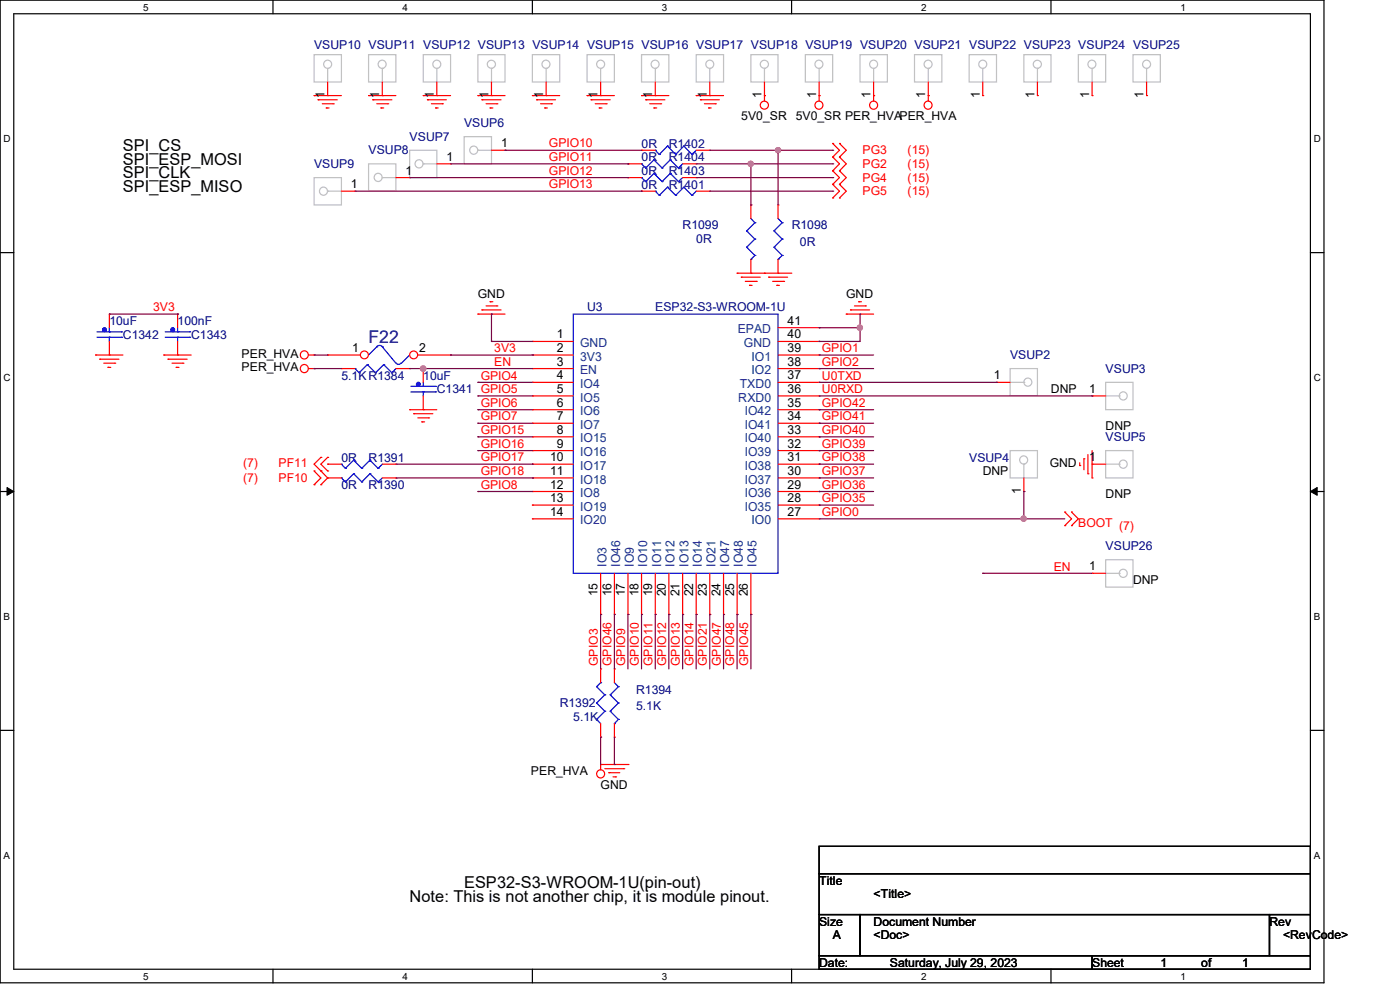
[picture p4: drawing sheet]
<svg xmlns="http://www.w3.org/2000/svg" width="297mm" height="210mm" viewBox="0 0 297 210" stroke-linecap="round" stroke-linejoin="round" font-family="sans-serif">
<path d="M0 0h280.9v208.5h-280.9zM2.9 2.9h275.1v202.7h-275.1z" fill="none" stroke="#000" stroke-width=".25"/>
<g fill="#fff">
<path d="M30.4 .3h1.1v2.4h-1.1z"/>
<path d="M30.4 205.9h1.1v2.3h-1.1z"/>
</g>
<path d="M57.9 0v2.9M57.9 205.6v2.9" fill="none" stroke="#000" stroke-width=".25"/>
<g fill="#fff">
<path d="M85.4 .3h1.1v2.4h-1.1z"/>
<path d="M85.4 205.9h1.1v2.3h-1.1z"/>
</g>
<path d="M112.9 0v2.9M112.9 205.6v2.9" fill="none" stroke="#000" stroke-width=".25"/>
<g fill="#fff">
<path d="M140.4 .3h1.2v2.4h-1.2z"/>
<path d="M140.4 205.9h1.2v2.3h-1.2z"/>
</g>
<path d="M167.9 0v2.9M167.9 205.6v2.9" fill="none" stroke="#000" stroke-width=".25"/>
<g fill="#fff">
<path d="M195.4 .3h1.2v2.4h-1.2z"/>
<path d="M195.4 205.9h1.2v2.3h-1.2z"/>
</g>
<path d="M223 0v2.9M223 205.6v2.9" fill="none" stroke="#000" stroke-width=".25"/>
<g fill="#fff">
<path d="M250.4 .3h1.2v2.4h-1.2z"/>
<path d="M250.4 205.9h1.2v2.3h-1.2z"/>
<path d="M.8 28.2h1.4v2.4h-1.4z"/>
<path d="M278.7 28.2h1.5v2.4h-1.5z"/>
<path d="M.8 78.9h1.4v2.3h-1.4z"/>
<path d="M278.7 78.9h1.5v2.3h-1.5z"/>
</g>
<path d="M0 53.6h2.9M278 53.6h2.9" fill="none" stroke="#000" stroke-width=".25"/>
<g fill="#fff">
<path d="M.8 129.6h1.3v2.3h-1.3z"/>
<path d="M278.7 129.6h1.4v2.3h-1.4z"/>
</g>
<path d="M0 104.3h2.9M278 104.3h2.9" fill="none" stroke="#000" stroke-width=".25"/>
<path d="M1.5 103.4l1.4 .9-1.4 .8zM278 104.3l1.4-.9v1.7z" fill="#000" stroke="#000" stroke-width=".21"/>
<g fill="#fff">
<path d="M.8 180.3h1.3v2.3h-1.3z"/>
<path d="M278.7 180.3h1.4v2.3h-1.4z"/>
</g>
<path d="M0 154.9h2.9M278 154.9h2.9M173.8 179.5h104.2v5.8h-104.2zM173.8 185.3h104.2v8.7h-104.2zM173.8 194h8.7v8.7h-8.7zM182.5 194h86.8v8.7h-86.8zM269.3 194h8.7v8.7h-8.7zM173.8 202.7h57.9v2.9h-57.9zM231.7 202.7h46.3v2.9h-46.3z" fill="none" stroke="#000" stroke-width=".25"/>
<g fill="none" stroke="#f00" stroke-width=".25">
<path d="M69.5 17.4v2.9M81.1 17.4v2.9M162.2 17.4v4.1M173.8 17.4v4.1M208.5 17.4v2.9M66.6 20.3h.1M66.6 20.3h5.8M67.5 21.2h.1M67.5 21.2h4M68.4 22h2.3M69.2 22.9h.1M69.2 22.9h.6"/>
<path d="M69.5 20.3h.1M70.7 22h.1M78.2 20.3h.1M78.2 20.3h5.8M79.1 21.2h.1M79.1 21.2h4M79.9 22h2.4M80.8 22.9h.1M80.8 22.9h.6M81.1 20.3h.1M82.3 22h.1M89.8 20.3h.1"/>
<path d="M89.8 20.3h5.8M90.7 21.2h.1M90.7 21.2h4M91.5 22h2.4M92.4 22.9h.1M92.4 22.9h.6M93.9 22h.1M101.4 20.3h.1M101.4 20.3h5.7M102.2 21.2h.1M102.2 21.2h4.1M103.1 22h2.3"/>
<path d="M104 22.9h.1M104 22.9h.6M105.4 22h.1M112.9 20.3h.1M112.9 20.3h5.8M113.8 21.2h.1M113.8 21.2h4.1M114.7 22h2.3M115.6 22.9h.1M115.6 22.9h.5M117 22h.1M124.5 20.3h.1"/>
<path d="M124.5 20.3h5.8M125.4 21.2h.1M125.4 21.2h4.1M126.3 22h2.3M127.1 22.9h.1M127.1 22.9h.6M128.6 22h.1M133.2 34.8h.1M133.2 34.8h2.9M136.1 20.3h.1M136.1 20.3h5.8M137 21.2h.1"/>
<path d="M137 21.2h4.1M137.8 22h2.4M138.7 22.9h.1M138.7 22.9h.6M140.2 22h.1M144.8 34.8h2.9M147.7 20.3h.1M147.7 34.8h.1M147.7 20.3h5.8M148.6 21.2h.1M148.6 21.2h4M149.4 22h2.4"/>
<path d="M150.3 22.9h.1M150.3 22.9h.6M151.8 22h.1M162.2 20.3h.1M173.8 20.3h.1M176.7 33.3h.1M176.7 30.4h.1M176.7 36.2h.1M176.7 39.1h.1M176.7 30.4l1.4 1.5-1.4 1.4M176.7 33.3l1.4 1.5-1.4 1.4M176.7 36.2l1.4 1.5-1.4 1.4"/>
<path d="M176.7 39.1l1.4 1.5-1.4 1.4M178.1 30.4h.1M178.1 33.3h.1M178.1 36.2h.1M178.1 39.1h.1M178.1 30.4l1.4 1.5-1.4 1.4M178.1 33.3l1.4 1.5-1.4 1.4M178.1 36.2l1.4 1.5-1.4 1.4M178.1 39.1l1.4 1.5-1.4 1.4M185.3 20.3h.1M185.3 20.3v1.2M196.9 20.3h.1"/>
<path d="M196.9 20.3v1.2M208.5 20.3h.1M156.4 58h.1M156.4 58h11.6M157.3 58.8h.1M157.3 58.8h4M158.1 59.7h2.3M160.4 59.7h.1M162.2 58h.1M163.1 58.8h.1M163.1 58.8h4M163.9 59.7h2.3"/>
<path d="M166.2 59.7h.1M176.7 42h.1M178.1 42h.1M20.3 75.3h.1M20.3 75.3h5.8M21.2 76.2h.1M21.2 76.2h4M22 77h2.3M22.9 77.9h.1M22.9 77.9h.6M24.3 77h.1M34.8 75.3h.1"/>
<path d="M34.8 75.3h5.8M35.6 76.2h.1M35.6 76.2h4.1M36.5 77h2.3M37.4 77.9h.1M37.4 77.9h.6M38.8 77h.1M65.4 75.3h1.2M65.4 78.2h1.2M66.6 75.3h.1M66.6 78.2h.1M72.4 78.2h.1"/>
<path d="M72.4 78.2h2.9M84 78.2h2.9M86.9 78.2h.1M101.4 66.6h.1M101.4 66.6h5.7M102.2 65.7h.1M102.2 65.7h4.1M103.1 64.9h2.3M104 64h.1M104 64h.6M105.4 64.9h.1M159 60.5h.1"/>
<path d="M159 60.5h.6M164.8 60.5h.1M164.8 60.5h.6M179.5 66.6h.1M179.5 66.6h5.8M180.4 65.7h.1M180.4 65.7h4.1M181.3 64.9h2.3M182.2 64h.1M182.2 64h.6M183.6 64.9h.1M66.6 99.9h.1"/>
<path d="M66.6 99.9l1.5 1.5-1.5 1.4M68.1 99.9h.1M68.1 97h.1M68.1 99.9l1.4 1.5M68.1 97l-1.5 1.5 1.5 1.4M69.5 97h.1M69.5 99.9h.1M69.5 97l-1.4 1.5 1.4 1.4M86.9 86.9h.1M86.9 86.9h5.8M87.8 87.8h.1M87.8 87.8h4"/>
<path d="M88.6 88.6h2.3M89.5 89.5h.1M89.5 89.5h.6M90.9 88.6h.1M229.1 98.8h.1M229.1 98.2v.6M230 97.3h.1M230 97.3v2.4M230.8 96.4v4.1M231.7 95.6v5.8M66.6 102.8h.1M68.1 102.8h.1"/>
<path d="M69.5 101.4h.1M69.5 101.4l-1.4 1.4M69.5 101.4h2.9M81.1 101.4h2.9M84 101.4h.1M225.9 111.5h.1M225.9 108.6h.1M225.9 108.6l1.4 1.5-1.4 1.4M227.3 111.5h.1M227.3 108.6h.1M227.3 108.6l1.5 1.5-1.5 1.4M230.8 100.5h.1"/>
<path d="M231.7 101.4h.1M231.7 121.6h.1M231.7 121.6h2.9M127.4 162.2h.1M127.4 162.2v1.1M127.4 162.2h5.8M128.3 163.1h4M129.2 163.9h.1M129.2 163.9h2.3M130 164.8h.6M130.6 164.8h.1M132.3 163.1h.1"/>
<path d="M133.2 162.2h.1"/>
<circle cx="162.2" cy="22.3" r=".86"/>
<circle cx="173.7" cy="22.3" r=".86"/>
<circle cx="185.3" cy="22.3" r=".86"/>
<circle cx="196.9" cy="22.3" r=".86"/>
<circle cx="64.5" cy="75.3" r=".86"/>
<circle cx="64.5" cy="78.2" r=".86"/>
<circle cx="127.4" cy="164.2" r=".86"/>
</g>
<g fill="none" stroke="#c0c0c0" stroke-width=".25">
<path d="M66.6 11.6h5.8v5.8h-5.8zM69.5 14.5h.1M69.5 14.5v2.9M78.2 11.6h5.8v5.8h-5.8zM81.1 14.5h.1M81.1 14.5v2.9M159.3 11.6h5.8v5.8h-5.8zM162.2 14.5h.1M162.2 14.5v2.9M170.9 11.6h5.8v5.8h-5.8zM173.8 14.5h.1M173.8 14.5v2.9"/>
<path d="M205.6 11.6h5.8v5.8h-5.8zM208.5 14.5h.1M208.5 14.5v2.9M234.6 118.7h5.8v5.8h-5.8zM234.6 121.6h2.8M237.4 121.6h.1"/>
<circle cx="69.5" cy="13.6" r=".86"/>
<circle cx="81.1" cy="13.6" r=".86"/>
<circle cx="162.2" cy="13.6" r=".86"/>
<circle cx="173.7" cy="13.6" r=".86"/>
<circle cx="208.5" cy="13.6" r=".86"/>
<circle cx="238.3" cy="121.6" r=".86"/>
</g>
<g fill="none" stroke="#00f" stroke-width=".25">
<path d="M136.1 34.8h.1M136.1 34.8l.9 .8M137 35.6h.1M138.7 33.9h.1M138.7 33.9l1.8 1.7M138.7 33.9l-1.7 1.7M140.5 35.6h.1M142.2 33.9h.1M142.2 33.9l1.7 1.7M142.2 33.9l-1.7 1.7M143.9 35.6h.1M144.8 34.8l-.9 .8"/>
<path d="M75.3 78.2h.1M75.3 78.2l.9 .9M76.2 79.1h.1M77.9 77.3h.1M77.9 77.3l1.8 1.8M77.9 77.3l-1.7 1.8M79.7 79.1h.1M79.9 73.5l.6-.2 .6 .2M79.9 73.6h.1M79.9 73.6l-1.7 1.7M81.1 73.6h.1M81.1 73.6l2.9 3.4"/>
<path d="M81.4 77.3h.1M81.4 77.3l1.7 1.8M81.4 77.3l-1.7 1.8M83.1 79.1h.1M84 78.2l-.9 .9M85.1 77a.58 .58 0 0 1-1 0M86.9 75.3h.1M86.9 75.3l-1.7 1.7M72.4 101.4h.1M72.4 101.4l.9 .8M73.3 102.2h.1M75 100.5h.1"/>
<path d="M75 100.5l1.8 1.7M75 100.5l-1.7 1.7M76.8 102.2h.1M78.5 100.5h.1M78.5 100.5l1.7 1.7M78.5 100.5l-1.7 1.7M80.2 102.2h.1M81.1 101.4l-.9 .8"/>
</g>
<circle cx="77.3" cy="75.3" r=".84" fill="#fff" stroke="#f00" stroke-width=".25"/>
<path d="M69.5 75.3h.1M69.5 75.3h7" fill="none" stroke="#f00" stroke-width=".25"/>
<circle cx="87.8" cy="75.3" r=".84" fill="#fff" stroke="#f00" stroke-width=".25"/>
<g fill="none" stroke="#f00" stroke-width=".25">
<path d="M92.7 17.4v2.9M104.3 17.4v2.9M115.9 17.4v2.9M127.4 17.4v2.9M139 17.4v2.9M150.6 17.4v2.9M185.3 17.4v2.9M196.9 17.4v2.9M220.1 17.4v2.9M231.7 17.4v2.9M243.2 17.4v2.9M84 37.7h2.9"/>
<path d="M86.9 37.7h.1M92.7 20.3h.1M92.7 34.8h2.9M95.6 34.8h.1M104.3 20.3h.1M104.3 31.9h2.8M107.1 31.9h.1M115.9 20.3h.1M127.4 20.3h.1M133.2 37.7h.1M133.2 37.7h2.9M136.1 31.9h.1"/>
<path d="M136.1 31.9h2.9M139 20.3h.1M144.8 37.7h2.9M147.7 37.7h.1M147.7 31.9h2.9M150.6 31.9h.1M150.6 20.3h.1M185.3 20.3h.1M196.9 20.3h.1M220.1 20.3h.1M231.7 20.3h.1M243.2 20.3h.1"/>
<path d="M72.4 40.6h2.9M75.3 40.6h.1M136.1 40.6h.1M136.1 40.6h2.9M147.7 40.6h2.9M150.6 40.6h.1M159.3 43.5h.1M159.3 58h.1M159.3 43.5v2.9M159.3 55v3M165.1 43.5h.1M165.1 58h.1"/>
<path d="M165.1 43.5v2.9M165.1 55v3M23.2 66.6h.1M23.2 75.3h.1M23.2 66.6v2.9M23.2 72.4v2.9M37.7 66.6h.1M37.7 75.3h.1M37.7 66.6v2.9M37.7 72.4v2.9M88.6 75.3h7M89.8 78.2h.1"/>
<path d="M89.8 78.2v2.9M95.6 75.3h.1M112.9 72.4h.1M112.9 75.3h.1M112.9 78.2h.1M112.9 75.3h8.7M112.9 72.4h8.7M112.9 78.2h8.7M165.1 75.3h8.7M165.1 72.4h8.7M165.1 78.2h8.7M165.1 69.5h8.7"/>
<path d="M173.8 72.4h.1M173.8 75.3h.1M173.8 78.2h.1M173.8 69.5h.1M69.5 98.5h.1M69.5 98.5h2.9M81.1 98.5h2.9M84 98.5h.1M89.8 86.9h.1M89.8 84v2.9M112.9 81.1h.1M112.9 84h.1"/>
<path d="M112.9 86.9h.1M112.9 89.8h.1M112.9 92.7h.1M112.9 95.6h.1M112.9 98.5h.1M112.9 98.5h8.7M112.9 81.1h8.7M112.9 84h8.7M112.9 86.9h8.7M112.9 89.8h8.7M112.9 92.7h8.7M112.9 95.6h8.7"/>
<path d="M165.1 98.5h8.7M165.1 81.1h8.7M165.1 84h8.7M165.1 86.9h8.7M165.1 89.8h8.7M165.1 92.7h8.7M165.1 95.6h8.7M173.8 81.1h.1M173.8 84h.1M173.8 86.9h.1M173.8 89.8h.1M173.8 92.7h.1"/>
<path d="M173.8 95.6h.1M173.8 98.5h.1M211.4 81.1h.1M211.4 81.1h2.9M231.7 98.5h.1M231.7 84h.1M231.7 98.5h2.9M231.7 84h2.9M112.9 101.4h.1M112.9 107.1h.1M112.9 110.1h.1M112.9 104.3h.1"/>
<path d="M112.9 101.4h8.7M112.9 107.1h8.7M112.9 110.1h8.7M112.9 104.3h8.7M165.1 101.4h8.7M165.1 107.1h8.7M165.1 110.1h8.7M165.1 104.3h8.7M173.8 101.4h.1M173.8 104.3h.1M173.8 107.1h.1M173.8 110.1h.1"/>
<path d="M217.2 104.3h.1M217.2 101.4v2.9M127.4 130.3h.1M127.4 121.6v8.7M130.3 130.3h.1M130.3 121.6v8.7M133.2 130.3h.1M133.2 121.6v8.7M136.1 130.3h.1M136.1 121.6v8.7M139 130.3h.1M139 121.6v8.7"/>
<path d="M141.9 130.3h.1M141.9 121.6v8.7M144.8 130.3h.1M144.8 121.6v8.7M147.7 130.3h.1M147.7 121.6v8.7M150.6 130.3h.1M150.6 121.6v8.7M153.5 130.3h.1M153.5 121.6v8.7M156.4 130.3h.1M156.4 121.6v8.7"/>
<path d="M159.3 130.3h.1M159.3 121.6v8.7M127.4 156.4h.1M127.4 141.9h.1M127.4 141.9v2.9M127.4 153.5v2.9M130.3 141.9h.1M130.3 156.4h.1M130.3 141.9v2.9M130.3 153.5v2.9"/>
</g>
<g fill="none" stroke="#00f" stroke-width=".25">
<path d="M136.1 37.7h.1M136.1 37.7l.9 .8M137 38.5h.1M138.7 36.8h.1M138.7 36.8l1.8 1.7M138.7 36.8l-1.7 1.7M139 31.9h.1M139 31.9l.9 .9M139.9 32.8h.1M140.5 38.5h.1M141.6 31h.1M141.6 39.7h.1"/>
<path d="M141.6 31l1.7 1.8M141.6 31l-1.7 1.8M141.6 39.7l1.7 1.7M141.6 39.7l-1.7 1.7M142.2 36.8h.1M142.2 36.8l1.7 1.7M142.2 36.8l-1.7 1.7M143.3 32.8h.1M143.9 38.5h.1M144.8 37.7l-.9 .8M145.1 31h.1M145.1 39.7h.1"/>
<path d="M145.1 31l1.7 1.8M145.1 31l-1.8 1.8M145.1 39.7l1.7 1.7M145.1 39.7l-1.8 1.7M146.8 32.8h.1M147.7 31.9l-.9 .9M139 40.6h.1M139 40.6l.9 .8M139.9 41.4h.1M143.3 41.4h.1M146.8 41.4h.1M147.7 40.6l-.9 .8"/>
<path d="M158.4 49h.1M158.4 52.5h.1M158.4 49l1.7 1.7M158.4 52.5l1.7 1.7M159.3 55h.1M159.3 46.4l.8 .8M160.1 47.2h.1M160.1 50.7h.1M160.1 54.2h.1M160.1 47.2l-1.7 1.8M160.1 50.7l-1.7 1.8M160.1 54.2l-.8 .8"/>
<path d="M164.2 49h.1M164.2 52.5h.1M164.2 49l1.7 1.7M164.2 52.5l1.7 1.7M165.1 55h.1M165.1 46.4l.8 .8M165.9 47.2h.1M165.9 50.7h.1M165.9 54.2h.1M165.9 47.2l-1.7 1.8M165.9 50.7l-1.7 1.8M165.9 54.2l-.8 .8"/>
<path d="M20.6 71.5h5.2M20.6 70.4h5.2M23.2 71.5h.1M23.2 70.4h.1M23.2 69.5v.9M23.2 71.5v.9M25.8 71.5h.1M25.8 70.4h.1M35.1 71.5h5.2M35.1 70.4h5.2M37.7 71.5h.1M37.7 70.4h.1"/>
<path d="M37.7 69.5v.9M37.7 71.5v.9M40.3 71.5h.1M40.3 70.4h.1M121.6 66.6h43.5v55h-43.5zM72.4 98.5h.1M72.4 98.5l.9 .9M73.3 99.4h.1M75 97.6h.1M75 97.6l1.8 1.8M75 97.6l-1.7 1.8M76.8 99.4h.1"/>
<path d="M78.5 97.6h.1M78.5 97.6l1.7 1.8M78.5 97.6l-1.7 1.8M80.2 99.4h.1M81.1 98.5l-.9 .9M87.2 83.1h5.2M87.2 82h5.2M89.8 83.1h.1M89.8 82h.1M89.8 81.1v.9M89.8 83.1v.9M92.4 83.1h.1"/>
<path d="M92.4 82h.1M126.6 152.6h.1M126.6 149.1h.1M126.6 145.7h.1M126.6 152.6l.8 .9M126.6 149.1l1.7 1.8M126.6 145.7l1.7 1.7M127.4 144.8h.1M127.4 144.8l-.8 .9M128.3 150.9h.1M128.3 147.4h.1M128.3 150.9l-1.7 1.7"/>
<path d="M128.3 147.4l-1.7 1.7M129.5 147.4h.1M129.5 150.9h.1M129.5 147.4l1.7 1.7M129.5 150.9l1.7 1.7M130.3 153.5h.1M130.3 144.8l.9 .9M131.2 145.7h.1M131.2 149.1h.1M131.2 152.6h.1M131.2 145.7l-1.7 1.7M131.2 149.1l-1.7 1.8"/>
<path d="M131.2 152.6l-.9 .9"/>
</g>
<g fill="#00f" stroke="#00f" stroke-width=".25">
<circle cx="22.2" cy="69.9" r=".41"/>
<circle cx="88.7" cy="81.5" r=".41"/>
<circle cx="36.6" cy="69.9" r=".41"/>
</g>
<g fill="none" stroke="#c0c0c0" stroke-width=".25">
<path d="M89.8 11.6h5.8v5.8h-5.8zM92.7 14.5h.1M92.7 14.5v2.9M101.4 11.6h5.7v5.8h-5.7zM104.3 14.5h.1M104.3 14.5v2.9M112.9 11.6h5.8v5.8h-5.8zM115.9 14.5h.1M115.9 14.5v2.9M124.5 11.6h5.8v5.8h-5.8zM127.4 14.5h.1M127.4 14.5v2.9"/>
<path d="M136.1 11.6h5.8v5.8h-5.8zM139 14.5h.1M139 14.5v2.9M147.7 11.6h5.8v5.8h-5.8zM150.6 14.5h.1M150.6 14.5v2.9M182.5 11.6h5.8v5.8h-5.8zM185.3 14.5h.1M185.3 14.5v2.9M194 11.6h5.8v5.8h-5.8zM196.9 14.5h.1M196.9 14.5v2.9"/>
<path d="M217.2 11.6h5.8v5.8h-5.8zM220.1 14.5h.1M220.1 14.5v2.9M228.8 11.6h5.8v5.8h-5.8zM231.7 14.5h.1M231.7 14.5v2.9M240.4 11.6h5.8v5.8h-5.8zM243.2 14.5h.1M243.2 14.5v2.9M66.6 37.7h5.8v5.8h-5.8zM78.2 34.8h5.8v5.8h-5.8zM81.1 37.7h.1"/>
<path d="M81.1 37.7h2.9M86.9 31.9h5.8v5.8h-5.8zM89.8 34.8h.1M89.8 34.8h2.9M98.5 29h5.8v5.8h-5.8zM101.4 31.9h.1M101.4 31.9h2.9M69.5 40.6h.1M69.5 40.6h2.9M214.3 78.2h5.8v5.8h-5.8zM214.3 95.6h5.8v5.8h-5.8zM214.3 81.1h2.9"/>
<path d="M217.2 81.1h.1M217.2 98.5h.1M217.2 98.5v2.9M234.6 95.6h5.8v5.8h-5.8zM234.6 81.1h5.8v5.8h-5.8zM234.6 98.5h2.8M234.6 84h2.8M237.4 98.5h.1M237.4 84h.1"/>
<circle cx="92.7" cy="13.6" r=".86"/>
<circle cx="104.3" cy="13.6" r=".86"/>
<circle cx="115.8" cy="13.6" r=".86"/>
<circle cx="127.4" cy="13.6" r=".86"/>
<circle cx="139" cy="13.6" r=".86"/>
<circle cx="150.6" cy="13.6" r=".86"/>
<circle cx="185.3" cy="13.6" r=".86"/>
<circle cx="196.9" cy="13.6" r=".86"/>
<circle cx="220.1" cy="13.6" r=".86"/>
<circle cx="231.6" cy="13.6" r=".86"/>
<circle cx="243.2" cy="13.6" r=".86"/>
<circle cx="80.2" cy="37.6" r=".86"/>
<circle cx="88.9" cy="34.7" r=".86"/>
<circle cx="100.5" cy="31.8" r=".86"/>
<circle cx="68.6" cy="40.5" r=".86"/>
<circle cx="217.2" cy="97.6" r=".86"/>
<circle cx="218.1" cy="81.1" r=".86"/>
<circle cx="238.3" cy="98.5" r=".86"/>
<circle cx="238.3" cy="84" r=".86"/>
</g>
<g fill="none" stroke="#800040" stroke-width=".25">
<path d="M86.9 37.7h46.3M95.6 34.8h37.6M107.1 31.9h.1M107.1 31.9h29M133.2 34.8h.1M133.2 37.7h.1M147.7 34.8h29M147.7 37.7h29M150.6 31.9h26.1M159.3 34.8h.1M159.3 34.8v8.7M165.1 31.9h.1"/>
<path d="M165.1 31.9v11.6M176.7 37.7h.1M176.7 34.8h.1M176.7 31.9h.1M75.3 40.6h60.8M136.1 40.6h.1M150.6 40.6h26.1M159.3 43.5h.1M176.7 40.6h.1M23.2 66.6h14.5M37.7 66.6h.1M66.6 78.2h.1"/>
<path d="M66.6 75.3h.1M66.6 78.2h5.8M66.6 75.3h2.9M86.9 78.2h26M89.8 78.2h.1M95.6 75.3h17.3M104.3 72.4h.1M104.3 66.6h.1M104.3 72.4h8.6M104.3 66.6v5.8M112.9 75.3h.1M173.8 78.2h.1"/>
<path d="M173.8 75.3h.1M173.8 69.5h.1M173.8 72.4h.1M173.8 78.2h11.5M173.8 75.3h11.5M173.8 69.5h8.7M182.5 66.6h.1M182.5 69.5h.1M182.5 66.6v5.8h-8.7M84 98.5h28.9M101.4 81.1h.1M101.4 84h.1"/>
<path d="M101.4 86.9h.1M101.4 89.8h.1M101.4 92.7h.1M101.4 95.6h.1M101.4 81.1h11.5M101.4 84h11.5M101.4 86.9h11.5M101.4 89.8h11.5M101.4 92.7h11.5M101.4 95.6h11.5M112.9 98.5h.1M173.8 98.5h.1"/>
<path d="M173.8 95.6h.1M173.8 92.7h.1M173.8 89.8h.1M173.8 86.9h.1M173.8 81.1h37.6M173.8 84h57.9M173.8 86.9h11.5M173.8 89.8h11.5M173.8 92.7h11.5M173.8 95.6h11.5M173.8 98.5h11.5M211.4 81.1h.1"/>
<path d="M231.7 84h.1M84 101.4h28.9M101.4 104.3h.1M101.4 104.3h11.5M112.9 101.4h.1M173.8 107.1h.1M173.8 104.3h.1M173.8 101.4h.1M173.8 101.4h11.5M173.8 110.1h52.1M173.8 107.1h11.5M173.8 104.3h11.5"/>
<path d="M217.2 110.1h.1M217.2 104.3h.1M217.2 104.3v5.8M127.4 130.3h.1M127.4 130.3v11.6M130.3 130.3h.1M130.3 130.3v11.6M133.2 130.3h.1M133.2 130.3v11.6M136.1 130.3h.1M136.1 130.3v11.6M139 130.3h.1"/>
<path d="M139 130.3v11.6M141.9 130.3h.1M141.9 130.3v11.6M144.8 130.3h.1M144.8 130.3v11.6M147.7 130.3h.1M147.7 130.3v11.6M150.6 130.3h.1M150.6 130.3v11.6M153.5 130.3h.1M153.5 130.3v11.6M156.4 130.3h.1"/>
<path d="M156.4 130.3v11.6M159.3 130.3h.1M159.3 130.3v11.6M208.5 121.6h.1M208.5 121.6h23.2M127.4 156.4h.1M127.4 156.4v5.8M130.3 156.4v5.8M130.3 162.2h.1"/>
</g>
<g fill="#f0f" stroke="#f0f" stroke-width=".25">
<circle cx="182.4" cy="69.5" r=".55"/>
<circle cx="89.8" cy="78.2" r=".56"/>
<circle cx="217.2" cy="110" r=".55"/>
<circle cx="165.1" cy="31.9" r=".55"/>
<circle cx="159.3" cy="34.8" r=".55"/>
</g>
<text font-size="3.7" fill="#000080" x="78.2" y="72.9">F22</text>
<g font-size="3.5">
<text x="26.1" y="32.1">SPI_CS</text>
<text x="26.1" y="35">SPI_ESP_MOSI</text>
<text x="26.1" y="37.8">SPI_CLK</text>
<text x="26.1" y="40.8">SPI_ESP_MISO</text>
<text x="86.9" y="191.3">Note: This is not another chip, it is module pinout.</text>
<text x="98.5" y="188.4">ESP32-S3-WROOM-1U(pin-out)</text>
</g>
<g font-size="2.6" fill="#000080">
<text x="66.6" y="10.5">VSUP10 VSUP11 VSUP12 VSUP13 VSUP14 VSUP15 VSUP16 VSUP17 VSUP18 VSUP19 VSUP20 VSUP21 VSUP22 VSUP23 VSUP24 VSUP25</text>
<text x="86.9" y="29.8">VSUP7</text>
<text x="98.5" y="27">VSUP6</text>
<text x="66.6" y="35.6">VSUP9</text>
<text x="78.2" y="32.8">VSUP8</text>
<text x="136.1" y="34.2">0R</text>
<text x="136.1" y="31.3">0R</text>
<text x="141.9" y="34.2">R1404</text>
<text x="141.9" y="31.3">R1402</text>
<text x="136.1" y="37.1">0R</text>
<text x="136.1" y="40">0R</text>
<text x="141.9" y="37.1">R1403</text>
<text x="141.9" y="40">R1401</text>
<text x="144.8" y="48.7">R1099</text>
<text x="147.7" y="51.6">0R</text>
<text x="168" y="48.7">R1098</text>
<text x="169.7" y="52.2">0R</text>
<text x="23.2" y="69">10uF</text>
<text x="26.1" y="71.8">C1342</text>
<text x="37.7" y="69">100nF</text>
<text x="40.6" y="71.8">C1343</text>
<text x="124.5" y="66">U3</text>
<text x="139" y="66">ESP32-S3-WROOM-1U</text>
<text x="214.3" y="76.2">VSUP2</text>
<text x="72.4" y="80.5">5.1KR1384</text>
<text x="89.8" y="80.5">10uF</text>
<text x="92.7" y="83.4">C1341 GPIO5</text>
<text x="234.6" y="79.1">VSUP3</text>
<text x="234.6" y="93.6">VSUP5</text>
<text x="72.4" y="97.9">0R</text>
<text x="78.2" y="97.9">R1391</text>
<text x="205.6" y="97.9">VSUP4</text>
<text x="72.4" y="103.7">0R</text>
<text x="78.2" y="103.7">R1390</text>
<text x="234.6" y="116.7">VSUP26</text>
<text x="135" y="147.1">R1394</text>
<text x="118.7" y="150">R1392</text>
<text x="121.6" y="152.9">5.1K</text>
<text x="135" y="150.6">5.1K</text>
</g>
<g font-size="2.6">
<text x="68.9" y="20.9" transform="rotate(-90 68.9 20.9)">1</text>
<text x="80.5" y="20.9" transform="rotate(-90 80.5 20.9)">1</text>
<text x="92" y="20.9" transform="rotate(-90 92 20.9)">1</text>
<text x="103.6" y="20.9" transform="rotate(-90 103.6 20.9)">1</text>
<text x="115.2" y="20.9" transform="rotate(-90 115.2 20.9)">1</text>
<text x="126.8" y="20.9" transform="rotate(-90 126.8 20.9)">1</text>
<text x="138.4" y="20.9" transform="rotate(-90 138.4 20.9)">1</text>
<text x="149.9" y="20.9" transform="rotate(-90 149.9 20.9)">1</text>
<text x="161.5" y="20.9" transform="rotate(-90 161.5 20.9)">1</text>
<text x="173.1" y="20.9" transform="rotate(-90 173.1 20.9)">1</text>
<text x="184.7" y="20.9" transform="rotate(-90 184.7 20.9)">1</text>
<text x="196.3" y="20.9" transform="rotate(-90 196.3 20.9)">1</text>
<text x="207.9" y="20.9" transform="rotate(-90 207.9 20.9)">1</text>
<text x="219.5" y="20.9" transform="rotate(-90 219.5 20.9)">1</text>
<text x="231.1" y="20.9" transform="rotate(-90 231.1 20.9)">1</text>
<text x="242.6" y="20.9" transform="rotate(-90 242.6 20.9)">1</text>
<text x="157.3" y="25.5">5V0_SR</text>
<text x="168.8" y="25.5">5V0_SR PER_HVAPER_HVA</text>
<text x="94.7" y="34.1">1</text>
<text x="106.3" y="31.2">1</text>
<text x="74.5" y="39.9">1</text>
<text x="86" y="37">1</text>
<text x="101.4" y="63.2">GND</text>
<text x="179.5" y="63.2">GND</text>
<text x="118.2" y="71.8">1</text>
<text x="167.1" y="71.8">40</text>
<text x="167.1" y="68.9">41</text>
<text x="51.3" y="75.9">PER_HVA</text>
<text x="74.7" y="74.7">1</text>
<text x="88.9" y="74.7">2</text>
<text x="118.2" y="74.7">2</text>
<text x="118.2" y="77.6">3</text>
<text x="167.1" y="74.7">39</text>
<text x="167.1" y="77.6">38</text>
<text x="51.3" y="78.8">PER_HVA</text>
<text x="118.2" y="80.5">4</text>
<text x="118.2" y="83.4">5</text>
<text x="167.1" y="80.5">37</text>
<text x="167.1" y="83.4">36</text>
<text x="210.8" y="80.5">1</text>
<text x="223" y="83.4">DNP</text>
<text x="231.1" y="83.4">1</text>
<text x="118.2" y="86.3">6</text>
<text x="118.2" y="89.2">7</text>
<text x="167.1" y="86.3">35</text>
<text x="167.1" y="89.2">34</text>
<text x="118.2" y="92">8</text>
<text x="118.2" y="95">9</text>
<text x="167.1" y="92">33</text>
<text x="167.1" y="95">32</text>
<text x="234.6" y="91.2">DNP</text>
<text x="116.7" y="97.8">10</text>
<text x="116.7" y="100.8">11</text>
<text x="167.1" y="97.8">31</text>
<text x="167.1" y="100.8">30</text>
<text x="208.5" y="100.8">DNP</text>
<text x="222.7" y="99.1">GND</text>
<text x="231.1" y="97.8">1</text>
<text x="116.7" y="106.5">13</text>
<text x="116.7" y="103.6">12</text>
<text x="167.1" y="103.6">29</text>
<text x="167.1" y="106.5">28</text>
<text x="216.6" y="104.9" transform="rotate(-90 216.6 104.9)">1</text>
<text x="234.6" y="105.7">DNP</text>
<text x="116.7" y="109.4">14</text>
<text x="167.1" y="109.4">27</text>
<text x="231.1" y="121">1</text>
<text x="240.4" y="124">DNP</text>
<text x="126.8" y="126.5" transform="rotate(-90 126.8 126.5)">15</text>
<text x="129.7" y="126.5" transform="rotate(-90 129.7 126.5)">16</text>
<text x="132.6" y="126.5" transform="rotate(-90 132.6 126.5)">17</text>
<text x="135.5" y="126.5" transform="rotate(-90 135.5 126.5)">18</text>
<text x="138.4" y="126.5" transform="rotate(-90 138.4 126.5)">19</text>
<text x="141.3" y="126.5" transform="rotate(-90 141.3 126.5)">20</text>
<text x="144.2" y="126.5" transform="rotate(-90 144.2 126.5)">21</text>
<text x="147.1" y="126.5" transform="rotate(-90 147.1 126.5)">22</text>
<text x="149.9" y="126.5" transform="rotate(-90 149.9 126.5)">23</text>
<text x="152.9" y="126.5" transform="rotate(-90 152.9 126.5)">24</text>
<text x="155.7" y="126.5" transform="rotate(-90 155.7 126.5)">25</text>
<text x="158.7" y="126.5" transform="rotate(-90 158.7 126.5)">26</text>
<text x="112.6" y="164.5">PER_HVA</text>
<text x="127.4" y="167.4">GND</text>
<text x="173.8" y="187.7">Title</text>
<text x="185.3" y="190.6">&lt;Title&gt;</text>
<text x="173.8" y="196.3">Size</text>
<text x="185.3" y="196.3">Document Number</text>
<text x="269.3" y="196.3">Rev</text>
<text x="176.7" y="199.3">A</text>
<text x="185.3" y="199.3">&lt;Doc&gt;</text>
<text x="272.2" y="199.3">&lt;RevCode&gt;</text>
<text x="173.8" y="205.1">Date:</text>
<text x="188.8" y="205.1">Saturday, July 29, 2023</text>
<text x="231.7" y="205.1">Sheet</text>
<text x="246.2" y="205.1">1</text>
<text x="254.8" y="205.1">of</text>
<text x="263.5" y="205.1">1</text>
</g>
<g font-size="2.6" fill="#f00">
<text x="116.5" y="34.2">GPIO11</text>
<text x="116.5" y="31.3">GPIO10</text>
<text x="183" y="32.8">PG3</text>
<text x="183" y="35.6">PG2</text>
<text x="192.6" y="32.8">(15)</text>
<text x="192.6" y="35.6">(15)</text>
<text x="116.5" y="37.1">GPIO12</text>
<text x="116.5" y="40">GPIO13</text>
<text x="183" y="38.6">PG4</text>
<text x="183" y="41.4">PG5</text>
<text x="192.6" y="38.6">(15)</text>
<text x="192.6" y="41.4">(15)</text>
<text x="32.5" y="66">3V3</text>
<text x="104.9" y="74.7">3V3</text>
<text x="104.9" y="77.6">EN</text>
<text x="174.4" y="77.6">GPIO2</text>
<text x="174.4" y="74.7">GPIO1</text>
<text x="102" y="80.5">GPIO4</text>
<text x="174.4" y="80.5">U0TXD</text>
<text x="174.4" y="83.4">U0RXD</text>
<text x="102" y="86.3">GPIO6</text>
<text x="102" y="89.2">GPIO7</text>
<text x="174.4" y="89.2">GPIO41</text>
<text x="174.4" y="86.3">GPIO42</text>
<text x="102" y="92.1">GPIO15</text>
<text x="102" y="95">GPIO16</text>
<text x="174.4" y="95">GPIO39</text>
<text x="174.4" y="92.1">GPIO40</text>
<text x="51.6" y="99.1">(7)</text>
<text x="59.1" y="99.1">PF11</text>
<text x="102" y="97.9">GPIO17</text>
<text x="102" y="100.8">GPIO18</text>
<text x="174.4" y="100.8">GPIO37</text>
<text x="174.4" y="97.9">GPIO38</text>
<text x="51.6" y="102.2">(7)</text>
<text x="59.1" y="102.2">PF10</text>
<text x="102" y="103.7">GPIO8</text>
<text x="174.4" y="106.6">GPIO35</text>
<text x="174.4" y="103.7">GPIO36</text>
<text x="174.4" y="109.5">GPIO0</text>
<text x="228.8" y="111.8">BOOT (7)</text>
<text x="223.6" y="121">EN</text>
<text x="126.8" y="141.3" transform="rotate(-90 126.8 141.3)">GPIO3</text>
<text x="129.8" y="141.3" transform="rotate(-90 129.8 141.3)">GPIO46</text>
<text x="132.6" y="141.3" transform="rotate(-90 132.6 141.3)">GPIO9</text>
<text x="135.5" y="141.3" transform="rotate(-90 135.5 141.3)">GPIO10</text>
<text x="138.4" y="141.3" transform="rotate(-90 138.4 141.3)">GPIO11</text>
<text x="141.3" y="141.3" transform="rotate(-90 141.3 141.3)">GPIO12</text>
<text x="144.2" y="141.3" transform="rotate(-90 144.2 141.3)">GPIO13</text>
<text x="147.1" y="141.3" transform="rotate(-90 147.1 141.3)">GPIO14</text>
<text x="150" y="141.3" transform="rotate(-90 150 141.3)">GPIO21</text>
<text x="152.9" y="141.3" transform="rotate(-90 152.9 141.3)">GPIO47</text>
<text x="155.8" y="141.3" transform="rotate(-90 155.8 141.3)">GPIO48</text>
<text x="158.7" y="141.3" transform="rotate(-90 158.7 141.3)">GPIO45</text>
</g>
<g font-size="2.6" fill="#004080">
<text x="156.5" y="70.7">EPAD</text>
<text x="123.1" y="73.6">GND</text>
<text x="123.1" y="76.5">3V3</text>
<text x="157.8" y="73.6">GND</text>
<text x="159.4" y="76.5">IO1</text>
<text x="123.1" y="79.4">EN</text>
<text x="123.1" y="82.3">IO4</text>
<text x="156.9" y="82.3">TXD0</text>
<text x="159.4" y="79.4">IO2</text>
<text x="123.1" y="85.2">IO5</text>
<text x="123.1" y="88.1">IO6</text>
<text x="156.6" y="85.2">RXD0</text>
<text x="158" y="88.1">IO42</text>
<text x="123.1" y="91">IO7</text>
<text x="123.1" y="93.9">IO15</text>
<text x="158" y="91">IO41</text>
<text x="158" y="93.9">IO40</text>
<text x="123.1" y="96.8">IO16</text>
<text x="123.1" y="99.7">IO17</text>
<text x="158" y="96.8">IO39</text>
<text x="158" y="99.7">IO38</text>
<text x="123.1" y="102.6">IO18</text>
<text x="123.1" y="105.5">IO8</text>
<text x="158" y="102.6">IO37</text>
<text x="158" y="105.5">IO36</text>
<text x="123.1" y="108.3">IO19</text>
<text x="123.1" y="111.3">IO20</text>
<text x="158" y="108.3">IO35</text>
<text x="159.4" y="111.3">IO0</text>
<text x="128.6" y="120.2" transform="rotate(-90 128.6 120.2)">IO3</text>
<text x="131.6" y="120.2" transform="rotate(-90 131.6 120.2)">IO46</text>
<text x="134.4" y="120.2" transform="rotate(-90 134.4 120.2)">IO9</text>
<text x="137.3" y="120.2" transform="rotate(-90 137.3 120.2)">IO10</text>
<text x="140.2" y="120.2" transform="rotate(-90 140.2 120.2)">IO11</text>
<text x="143.1" y="120.2" transform="rotate(-90 143.1 120.2)">IO12</text>
<text x="146" y="120.2" transform="rotate(-90 146 120.2)">IO13</text>
<text x="148.9" y="120.2" transform="rotate(-90 148.9 120.2)">IO14</text>
<text x="151.8" y="120.2" transform="rotate(-90 151.8 120.2)">IO21</text>
<text x="154.7" y="120.2" transform="rotate(-90 154.7 120.2)">IO47</text>
<text x="157.6" y="120.2" transform="rotate(-90 157.6 120.2)">IO48</text>
<text x="160.5" y="120.2" transform="rotate(-90 160.5 120.2)">IO45</text>
</g>
<g font-size="2.1">
<text x="30.4" y="2.2">5</text>
<text x="85.4" y="2.2">4</text>
<text x="140.4" y="2.2">3</text>
<text x="195.4" y="2.2">2</text>
<text x="250.4" y="2.2">1</text>
<text x=".8" y="30.1">D</text>
<text x="278.7" y="30.1">D</text>
<text x=".8" y="80.8">C</text>
<text x="278.7" y="80.8">C</text>
<text x=".8" y="131.5">B</text>
<text x="278.7" y="131.5">B</text>
<text x=".8" y="182.2">A</text>
<text x="278.7" y="182.2">A</text>
<text x="30.4" y="207.8">5</text>
<text x="85.4" y="207.8">4</text>
<text x="140.4" y="207.8">3</text>
<text x="195.4" y="207.8">2</text>
<text x="250.4" y="207.8">1</text>
</g>
</svg>
